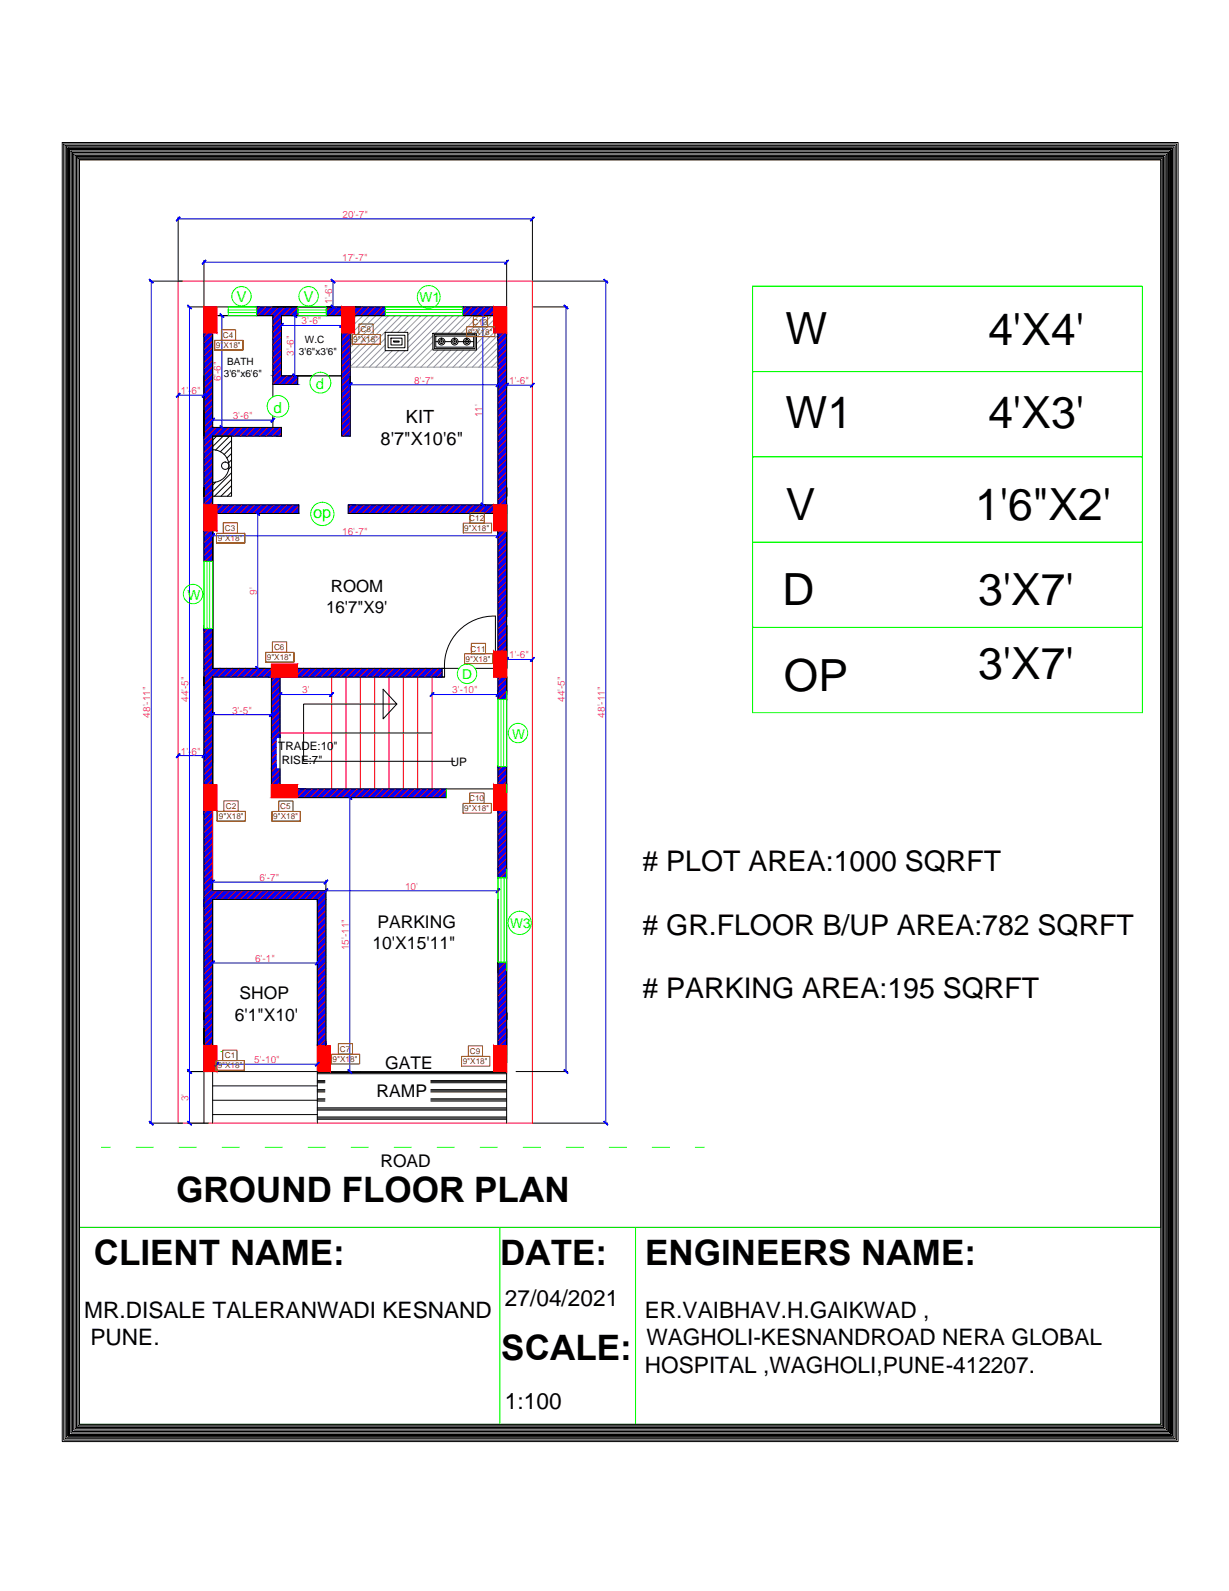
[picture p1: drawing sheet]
<svg xmlns="http://www.w3.org/2000/svg" width="432mm" height="559mm" viewBox="0 0 432 559" stroke-linecap="round" stroke-linejoin="round" font-family="sans-serif">
<!-- layer: 0 -->
<g fill="none" stroke="#f00" stroke-width=".35">
<path d="M62.6 98.7h124.5v295.8h-124.5zM71.7 107.8h4.5v9.1h-4.5zM73.1 116.9l-1.4 1.4M74.7 117.5l-3 3M74.7 119.8l-3 3M91.2 107.8l-1 1.1M93.5 107.8l-3 3M95.7 107.8l-3 3M98 107.8l-3 3M98.9 111.4l-3 3.1M98.9 113.7l-3 3M98.9 116l-3 3"/>
<path d="M98.9 118.3l-3 3M100.2 107.8l-4.3 4.4M102.5 107.8l-3 3M104.7 107.9l-2.9 2.9M104.7 110.2l-.7 .6M116.1 107.8l-1.4 1.4M118.3 107.8l-3 3M120 107.8h4.6v9.1h-4.6zM120 108.4l-2.4 2.4M120 110.6l-.2 .2M120.6 116.9l-.6 .5M122.8 116.9l-2.8 2.8"/>
<path d="M123 118.9l-3 3.1M125.1 107.8l-.5 .6M127.4 107.8l-2.8 2.8M129.7 107.8l-3.1 3M131.9 107.8l-3 3M134.2 107.8l-3 3M135.4 108.8l-2 2M163.6 107.8l-1.1 1.1M165.8 107.8l-3 3M168.1 107.8l-3 3M170.4 107.8l-3 3M172.6 107.8l-3 3"/>
<path d="M173.4 107.8h4.6v9.1h-4.6zM173.4 109.3l-1.5 1.5M177.2 116.9l-2.3 2.2M178 118.3l-3.1 3M74.7 122.1l-3 3M74.7 124.3l-3 3.1M74.7 126.6l-3 3M74.7 128.8l-3 3.1M74.7 131.1l-3 3M74.7 133.4l-3 3M74.7 135.7l-3 3M74.7 137.9l-3 3"/>
<path d="M98.9 120.5l-3 3M98.9 122.7l-3 3.1M98.9 125l-3 3M98.9 127.3l-3 3M98.9 129.6l-3 3M98.9 131.8l-3 3M101 132l-3.1 3M103.2 132l-3 3M104.6 132.9l-2.2 2.1M123 121.2l-3 3M123 123.5l-3 3M123 125.7l-3 3"/>
<path d="M123 128l-3 3M123 130.2l-3 3.1M123 132.5l-3 3M123 134.8l-3 3M123 137l-3 3.1M123 139.3l-3 3M178 120.6l-3.1 3M178 122.8l-3.1 3.1M178 125.1l-3.1 3M178 127.4l-3.1 3M178 129.6l-3.1 3M178 131.9l-3.1 3"/>
<path d="M178 134.1l-3.1 3.1M178 136.4l-3.1 3M178 138.7l-3.1 3M74.7 140.1l-3 3.1M74.7 142.4l-3 3M74.7 144.7l-3 3M74.7 147l-3 3M74.7 149.2l-3 3M74.7 153.7l-3 3M74.7 156l-3 3M74.7 158.3l-3 3M76 150.1l-4.3 4.4"/>
<path d="M78.3 150.1l-3 3.1M80.5 150.1l-3 3.1M82.8 150.1l-3 3.1M85.1 150.1l-3 3.1M87.3 150.1l-3 3.1M89.6 150.1l-3 3.1M91.8 150.1l-3 3.1M94.1 150.1l-3 3.1M96.4 150.1l-3 3.1M98.7 150.1l-3.1 3.1M98.9 152.2l-1 1M123 141.6l-3 3"/>
<path d="M123 143.8l-3 3M123 146.1l-3 3M123 148.4l-3 3M123 150.6l-2.5 2.6M123 152.9l-.2 .3M178 140.9l-3.1 3M178 143.2l-3.1 3M178 145.5l-3.1 3M178 147.7l-3.1 3.1M178 150l-3.1 3M178 152.2l-3.1 3.1M178 154.5l-3.1 3"/>
<path d="M178 156.8l-3.1 3M178 159l-3.1 3.1M71.7 177.3h4.5v9.1h-4.5zM74.7 160.5l-3 3M74.7 162.8l-3 3M74.7 165l-3 3.1M74.7 167.3l-3 3M74.7 169.6l-3 3M74.7 171.8l-3 3.1M74.7 174.1l-3 3M74.7 176.3l-1 1M78.2 177.3l-2 2.1"/>
<path d="M80.5 177.3l-3 3.1M82.7 177.3l-3 3.1M85 177.3l-3 3.1M87.3 177.3l-3 3.1M89.5 177.3l-3 3.1M91.8 177.3l-3 3.1M94.1 177.3l-3.1 3.1M96.3 177.3l-3 3.1M98.6 177.3l-3 3.1M100.9 177.3l-3.1 3.1M103.1 177.3l-3 3.1M105 177.7l-2.7 2.7"/>
<path d="M123.5 177.3l-1.1 1.1M125.7 177.3l-3 3.1M128 177.3l-3 3.1M130.2 177.3l-3 3.1M132.5 177.3l-3 3.1M134.8 177.3l-3 3.1M137.1 177.3l-3.1 3.1M139.3 177.3l-3 3.1M141.6 177.3l-3.1 3.1M143.8 177.3l-3 3.1M146.1 177.3l-3 3.1M148.4 177.3l-3.1 3.1"/>
<path d="M150.6 177.3l-3 3.1M152.9 177.3l-3.1 3.1M155.1 177.3l-3 3.1M157.4 177.3l-3 3.1M159.7 177.3l-3 3.1M161.9 177.3l-3 3.1M164.2 177.3l-3.1 3.1M166.4 177.3l-3 3.1M168.7 177.3l-3 3.1M171 177.3l-3 3.1M173.3 177.3l-3.1 3.1M173.4 177.3h4.6v9.1h-4.6z"/>
<path d="M173.4 179.4l-.9 1M178 161.3l-3.1 3M178 163.5l-3.1 3.1M178 165.8l-3.1 3M178 168.1l-3.1 3M178 170.3l-3.1 3.1M178 172.6l-3.1 3M178 174.9l-2.5 2.4M178 177.1l-.2 .2M73.7 186.4l-2 2M74.7 187.7l-3 3M74.7 189.9l-3 3"/>
<path d="M74.7 192.2l-3 3M74.7 194.5l-2.7 2.7M74.7 196.7l-.5 .5M105 180l-.4 .4M175.5 186.4l-.6 .6M177.7 186.4l-2.8 2.8M178 188.4l-3.1 3M178 190.7l-3.1 3M178 193l-3.1 3M178 195.2l-3.1 3.1M178 197.5l-3.1 3M178 199.7l-3.1 3.1"/>
<path d="M178 202l-3.1 3M178 204.3l-3.1 3M178 206.5l-3.1 3.1M178 208.8l-3.1 3M178 211l-3.1 3.1M178 213.3l-3.1 3M178 215.6l-3.1 3M178 217.9l-3.1 3M73.3 220.7l-1.6 1.6M74.7 221.6l-3 3M74.7 223.9l-3 3M74.7 226.1l-3 3"/>
<path d="M74.7 228.4l-3 3M74.7 230.6l-3 3.1M74.7 232.9l-3 3M74.7 239.7l-3 3M75.1 234.8l-3.4 3.4M77.3 234.8l-5.6 5.7M79.6 234.8l-3 3M81.9 234.8l-3 3M84.1 234.8l-3 3M86.4 234.8l-3 3M88.7 234.8l-3.1 3M90.9 234.8l-3 3"/>
<path d="M93.2 234.8l-3 3M95.4 233.3h9v4.5h-9zM95.4 234.9l-3 2.9M95.4 237.1l-.7 .7M96.9 237.8l-1.5 1.6M98.4 238.6l-3 3.1M104.5 234.8h-.1M106.8 234.8l-2.4 2.3M109 234.8l-3 3M111.3 234.8l-3 3M113.5 234.8l-3 3M115.8 234.8l-3 3"/>
<path d="M116.5 237.8v39.3M118.1 234.8l-3.1 3M120.3 234.8l-3 3M121.6 237.8v39.3M122.6 234.8l-3 3M124.9 234.8l-3.1 3M126.6 237.8v39.3M127.1 234.8l-3 3M129.4 234.8l-3 3M131.6 234.8l-3 3M131.6 237.8v39.3M133.9 234.8l-3 3"/>
<path d="M136.2 234.8l-3.1 3M136.7 237.8v39.3M138.4 234.8l-3 3M140.7 234.8l-3 3M141.7 237.8v39.3M142.9 234.8l-3 3M145.2 234.8l-3 3M146.8 237.8v39.3M147.5 234.8l-3 3M149.7 234.8l-3 3M151.8 237.8v39.3M152 234.8l-3 3"/>
<path d="M154.2 234.8l-3 3M155.3 236l-1.8 1.8M173.4 228.7h4.6v9.1h-4.6zM176.1 237.8l-1.2 1.2M178 220.1l-3.1 3M178 222.4l-3.1 3M178 224.6l-3.1 3M178 226.9l-1.9 1.8M178 238.2l-3.1 3M74.7 241.9l-3 3.1M74.7 244.2l-3 3M74.7 246.5l-3 3"/>
<path d="M74.7 248.7l-3 3.1M74.7 251l-3 3M74.7 253.3l-3 3M74.7 255.5l-3 3M74.7 257.8l-3 3M98.4 240.9l-3 3M98.4 243.2l-3 3M98.4 245.4l-3 3M98.4 247.7l-3 3M98.4 250l-3 3M98.4 252.2l-3 3M98.4 254.5l-3 3"/>
<path d="M98.4 256.7l-3 3.1M98.4 259l-.1 .1M98.4 257.4h18.1M178 240.5l-3.1 3M178 242.7l-3 3M178 245l-.7 .7M71.7 275.6h4.5v9.1h-4.5zM74.7 260.1l-3 3M74.7 262.3l-3 3M74.7 264.6l-3 3M74.7 266.8l-3 3M74.7 269.1l-3 3"/>
<path d="M74.7 271.4l-3 3M74.7 273.6l-1.9 2M74.7 277.1v35.8M95.4 275.6h9v4.5h-9zM97.1 260.3l-1.7 1.7M97.1 262.6l-1.7 1.7M97.1 264.9l-1.7 1.6M97.1 267.1l-1.7 1.7M97.1 269.4l-1.7 1.7M98.4 270.3l-3 3M98.4 272.6l-3 3M98.4 274.8l-.8 .8"/>
<path d="M105.1 277.1l-.7 .7M107.4 277.1l-3 3M109.7 277.1l-3 3M112 277.1l-3.1 3M114.2 277.1l-3 3M116.5 277.1l-3.1 3M118.7 277.1l-3 3M121 277.1l-3 3M123.3 277.1l-3.1 3M125.5 277.1l-3 3M127.8 277.1l-3.1 3M130 277.1l-3 3"/>
<path d="M132.3 277.1l-3 3M134.6 277.1l-3 3M136.8 277.1l-3 3M139.1 277.1l-3 3M141.3 277.1l-3 3M143.6 277.1l-3 3M145.9 277.1l-3 3M148.2 277.1l-3.1 3M150.4 277.1l-3 3M152.7 277.1l-3.1 3M154.9 277.1l-3 3M156.8 277.5l-2.6 2.6"/>
<path d="M156.8 279.7l-.4 .4M173.4 275.6h4.6v9.1h-4.6zM176.3 269.3l-1.4 1.4M178 269.9l-3.1 3M178 272.1l-3.1 3.1M178 274.4l-1.2 1.2M72.7 284.7l-1 1M74.7 284.9l-3 3.1M74.7 289.4l-3 3.1M74.7 294l-3 3M74.7 287.2l-3 3M74.7 291.7l-3 3"/>
<path d="M74.7 296.3l-3 3M74.7 298.5l-3 3M176.8 284.7l-1.9 1.8M178 285.7l-3.1 3M178 288l-3.1 3M178 290.3l-3.1 3M178 292.5l-3.1 3M178 294.8l-3.1 3M178 297l-3.1 3M178 299.3l-3.1 3M74.7 300.8l-3 3M74.7 305.3l-3 3"/>
<path d="M74.7 309.8l-3 3.1M74.7 316.6l-3 3M74.7 303l-3 3M74.7 307.6l-3 3M74.7 312.1l-3 3M74.7 318.9l-3 3M76.2 312.9l-4.5 4.4M78.4 312.9l-3 3M80.7 312.9l-3 3M83 312.9l-3 3M85.2 312.9l-3 3M87.5 312.9l-3.1 3"/>
<path d="M89.7 312.9l-3 3M92 312.9l-3 3M94.3 312.9l-3 3M96.5 312.9l-3 3M98.8 312.9l-3 3M101.1 312.9l-3.1 3M103.3 312.9l-3 3M105.6 312.9l-3 3M107.9 312.9l-3.1 3M110.1 312.9l-3 3M112.4 312.9l-3.1 3M114.5 313l-3 3"/>
<path d="M114.5 315.3l-3 3M114.5 317.5l-3 3.1M114.5 319.8l-3 3M178 301.6l-3.1 3M178 303.8l-3.1 3M178 306.1l-2.2 2.2M74.7 330.2l-3 3M74.7 321.1l-3 3.1M74.7 323.4l-3 3M74.7 325.6l-3 3.1M74.7 327.9l-3 3M74.7 332.5l-3 3"/>
<path d="M74.7 334.7l-3 3M74.7 336.9l-3 3.1M74.7 339.2l-3 3M114.5 322l-3 3M114.5 324.3l-3 3M114.5 326.6l-3 3M114.5 328.8l-3 3.1M114.5 331.1l-3 3M114.5 333.3l-3 3.1M114.5 335.6l-3 3M114.5 337.9l-3 3M175.5 338l-.6 .5"/>
<path d="M177.7 338l-2.8 2.8M178 340l-3.1 3M74.7 341.5l-3 3M74.7 343.8l-3 3M74.7 346l-3 3.1M74.7 348.3l-3 3M74.7 350.5l-3 3M74.7 352.8l-3 3M74.7 355.1l-3 3M74.7 357.3l-3 3.1M74.7 359.6l-3 3M114.5 340.1l-3 3.1"/>
<path d="M114.5 342.4l-3 3M114.5 344.6l-3 3.1M114.5 346.9l-3 3M114.5 349.2l-3 3M114.5 351.5l-3 3M114.5 353.7l-3 3.1M114.5 356l-3 3M114.5 358.2l-3 3M178 342.3l-3.1 3M178 344.5l-3.1 3.1M178 346.8l-3.1 3M178 349.1l-3.1 3"/>
<path d="M178 351.3l-3.1 3M178 353.6l-3.1 3M178 355.8l-3.1 3.1M178 358.1l-3.1 3M71.7 367.3h4.5v9.1h-4.5zM74.7 361.8l-3 3.1M74.7 364.1l-3 3M74.7 366.4l-.9 .9M111.5 367.3h4.5v9.1h-4.5zM114.5 360.5l-3 3M114.5 362.8l-3 3M114.5 365l-2.2 2.3"/>
<path d="M173.4 367.3h4.6v9.1h-4.6zM178 360.4l-3.1 3M178 362.6l-3.1 3M178 364.9l-2.4 2.4M178 367.2l-.1 .1"/>
</g>
<g fill="none" stroke="#000" stroke-width=".35">
<path d="M21.9 50.1h392v456.2h-392zM22.4 50.6h391v455.2h-391zM22.9 51.1h390v454.2h-390zM23.4 51.6h389v453.2h-389zM23.9 52v452.3h388v-452.3h-388h388v452.3h-388zM24.4 52.5h387v451.3h-387v-451.3v451.3h387v-451.3zM24.9 53.1h386v450.2h-386zM25.4 53.6v449.2h385v-449.2h-385h385v449.2h-385zM25.9 54.1h384v448.2h-384zM26.4 54.6h383v447.2h-383zM26.9 55.1v446.2h382v-446.2h-382h382v446.2h-382zM27.4 55.6h381v445.2h-381z"/>
<path d="M27.9 56.1h380v375h-380zM27.9 56.1h380v444.2h-380zM62.6 76.3v22.1M187.1 76.3v22.1M52.5 98.7h11.6M71.7 91.5v16M116.4 98.7h.3M178 91.5v16M187.4 98.7h26.1M65.9 107.8h5.5M98.9 110.8h21.1v21.2h-21.1zM135.3 116.7h8v6.5h-8z"/>
<path d="M136.3 117.7h6v4.4h-6zM137.4 118.8h3.9v2.4h-3.9zM138.3 119.8h1.9v.4h-1.9zM152.1 117.1h15.3v5.9h-15.3zM152.6 117.5h14.3v4.9h-14.3zM153.1 118h13.3v3.9h-13.3zM153.1 120h.8M156.3 120h2.2M160.9 120h5.5M187.4 107.8h12.1M62.6 139.1v.3M71.7 132v21.2v-9.1"/>
<path d="M95.9 139.4v-28.6h-21.2v39.3h24.2v3.1h-24.2M109.8 132h-5.2v3h-8.7M115.3 132h4.7v21.2h3v-42.4h51.9v262.5M187.1 135.6v.3M74.7 153.2h6.7v21.1h-6.7zM74.7 153.2v24.1M74.7 158a5.7 5.7 0 0 1 5.8 5.7 5.7 5.7 0 0 1-5.8 5.7M76.1 153.2l-1.4 1.4M78.4 153.2l-3.7 3.7M80.7 153.2l-5 4.9M81.4 154.7l-4 4M81.4 157l-2.7 2.7"/>
<path d="M81.4 159.3l-1.7 1.6M95.9 146.1v4M74.7 177.3v57.5v-57.5M74.7 177.3h30.3v3.1h-30.3M75.8 169.3l-1.1 1.1M81.4 161.5l-1.1 1.1M81.4 163.8l-1.1 1M81.4 166l-6.7 6.7M81.4 168.3l-6.1 6M81.4 170.6l-3.8 3.7M81.4 172.8l-1.5 1.5M174.9 177.3h-52.5v3.1h52.5"/>
<path d="M178 177.3v57.5v-15.2M74.7 181.5v7.3M74.7 237.8v39.3v-39.3v30.2M74.7 237.8h20.7v42.3h61.4v-3h21.2M74.7 234.8h86.6M74.7 237.8v39.3M155.3 234.8h.9v3h-.9zM156.2 234.8a17.4 17.4 0 0 1 17.9-18.4v18.4M156.2 237.8h-57.8v39.3h58.4M166.8 234.8h11.2v78.1M174.1 234.8h.8v3h-.8zM187.1 231.9v.4"/>
<path d="M116.5 257.4h35.3M116.5 244.2v.4M139.4 247.3l-4.8 5.2v-10.4l4.8 5.2h-32.7v20.1h53.1M151.8 243.3v.3M62.6 264.8v.9M74.7 280.1h1.5M74.7 309.2v3.4M74.7 312.9h39.8v54.4M114.5 309.2v3.4M178 355.7v2.5v-2.5M178 355.7v2.5M65.9 376.4h7.3"/>
<path d="M71.7 361.2v15.2v-15.2M74.7 376.4h103.3M111.5 377.1h66.5M111.5 376.7h66.5M111.5 379.9h2.7M111.5 379.5h2.7M111.5 367.3v-51.4h-36.8v78.6M111.5 376.4v18.1M151.4 379.9h26.6M151.4 379.5h26.6M181.3 376.4h18.2M52.5 394.5h11.6"/>
<path d="M65.9 394.5h7.3M71.7 394.5v-286.7h106.3v286.7M74.7 381.4h36.8M74.7 386.4h36.8M74.7 391.5h36.8M111.5 380.3h2.7M111.5 383.5h2.7M111.5 386.7h2.7M111.5 389.9h66.5M111.5 393.1h66.5M111.5 383.1h2.7M111.5 386.3h2.7"/>
<path d="M111.5 389.5h66.5M111.5 392.7h66.5M111.5 382.7h2.7M111.5 385.9h2.7M111.5 389.1h66.5M111.5 392.3h66.5M151.4 380.3h26.6M151.4 383.5h26.6M151.4 386.7h26.6M151.4 383.1h26.6M151.4 386.3h26.6M151.4 382.7h26.6"/>
<path d="M151.4 385.9h26.6M187.4 394.5h26.1"/>
<circle cx="155.1" cy="120" r="1.21"/>
<circle cx="155.1" cy="120" r=".7"/>
<circle cx="155.1" cy="120" r=".19"/>
<circle cx="159.7" cy="120" r="1.21"/>
<circle cx="159.7" cy="120" r=".7"/>
<circle cx="159.7" cy="120" r=".19"/>
<circle cx="164" cy="120" r="1.21"/>
<circle cx="164" cy="120" r=".7"/>
<circle cx="164" cy="120" r=".19"/>
<circle cx="79.1" cy="163.6" r="1.29"/>
</g>
<g fill="#00f" stroke="#00f" stroke-width=".35">
<path d="M162.5 107.8v3h10.9zM162.5 107.8h10.9v3z"/>
<path d="M124.6 107.8v3h10.8zM124.6 107.8h10.8v3z"/>
<path d="M114.7 107.8v3h5.3zM114.7 107.8h5.3v3z"/>
<path d="M90.2 107.8v3h14.5zM90.2 107.8h14.5v3z"/>
<path d="M120 116.9v15.1h3zM120 116.9h3v15.1z"/>
<path d="M95.9 110.8v21.2h3zM95.9 110.8h3v21.2z"/>
<path d="M120 132v3h3zM120 132h3v3z"/>
<path d="M95.9 132v3h8.7zM95.9 132h8.7v3z"/>
<path d="M71.7 116.9v33.2h3zM71.7 116.9h3v33.2z"/>
<path d="M120 135v18.2h3zM120 135h3v18.2z"/>
<path d="M71.7 150.1v3.1h27.2zM71.7 150.1h27.2v3.1z"/>
<path d="M174.9 116.9v60.4h3.1zM174.9 116.9h3.1v60.4z"/>
<path d="M71.7 153.2v24.1h3zM71.7 153.2h3v24.1z"/>
<path d="M122.4 177.3v3.1h51zM122.4 177.3h51v3.1z"/>
<path d="M76.2 177.3v3.1h28.8zM76.2 177.3h28.8v3.1z"/>
<path d="M71.7 186.4v10.8h3zM71.7 186.4h3v10.8z"/>
<path d="M174.9 186.4v42.3h3.1zM174.9 186.4h3.1v42.3z"/>
<path d="M71.7 220.7v14.1h3zM71.7 220.7h3v14.1z"/>
<path d="M104.4 234.8v3h50.9zM104.4 234.8h50.9v3z"/>
<path d="M71.7 234.8v3h23.7zM71.7 234.8h23.7v3z"/>
<path d="M95.4 237.8v21.3h3zM95.4 237.8h3v21.3z"/>
<path d="M95.4 259.1v11h1.7zM95.4 259.1h1.7v11z"/>
<path d="M95.4 270.1v5.5h3zM95.4 270.1h3v5.5z"/>
<path d="M71.7 237.8v37.8h3zM71.7 237.8h3v37.8z"/>
<path d="M174.9 237.8v4.8h3.1zM174.9 237.8h3.1v4.8z"/>
<path d="M174.9 242.6v3.1h3.1zM174.9 242.6h3.1v3.1z"/>
<path d="M174.9 269.3v6h3.1zM174.9 269.3h3.1v6z"/>
<path d="M174.9 275.3v.3h3.1zM174.9 275.3h3.1v.3z"/>
<path d="M104.4 277.1v3h52.4zM104.4 277.1h52.4v3z"/>
<path d="M174.9 284.7v20.6h3.1zM174.9 284.7h3.1v20.6z"/>
<path d="M174.9 305.3v3h3.1zM174.9 305.3h3.1v3z"/>
<path d="M71.7 284.7v28.2h3zM71.7 284.7h3v28.2z"/>
<path d="M71.7 312.9v3h42.8zM71.7 312.9h42.8v3z"/>
<path d="M174.9 338v29.3h3.1zM174.9 338h3.1v29.3z"/>
<path d="M111.5 315.9v51.4h3zM111.5 315.9h3v51.4z"/>
<path d="M71.7 315.9v51.4h3zM71.7 315.9h3v51.4z"/>
<path d="M178.5 134.6l-1.1 1.3 1.3-1.2zM177.3 135.8l1.2-1.2-1.1 1.3z"/>
<path d="M186.3 135.8l.2 .1 1.1-1.3zM187.6 134.6l.1 .1-1.2 1.2z"/>
<path d="M63.1 76.2l-1.1 1.4 1.3-1.3zM63.1 76.2l-1.1 1.4-.1-.2z"/>
<path d="M186.3 77.4l.2 .2 1.1-1.4zM187.6 76.2l.1 .1-1.2 1.3z"/>
<path d="M212.2 98.2l1.2 1.3 .2-.2zM212.2 98.2l.1-.1 1.3 1.2z"/>
<path d="M212.3 393.8l-.1 .1 1.4 1.1zM212.2 393.9l1.4 1.1-.2 .2z"/>
<path d="M198.1 107.2l1.3 1.3 .1-.1zM198.1 107.2l.2-.1 1.2 1.3z"/>
<path d="M198.3 375.6l-.2 .2 1.4 1.1zM198.1 375.8l1.4 1.1-.1 .1z"/>
<path d="M71 139.4l.1 .1 1.1-1.4zM72.2 138.1l.2 .1-1.3 1.3z"/>
<path d="M63.1 138.1l-1.1 1.4 1.3-1.3zM63.1 138.1l-1.1 1.4-.1-.1z"/>
<path d="M178.5 230.9l-1.1 1.4 1.3-1.2zM178.5 230.9l-1.1 1.4-.1-.1z"/>
<path d="M186.3 232.2l.2 .1 1.1-1.4zM187.6 230.9l.1 .2-1.2 1.2z"/>
<path d="M89.9 179.8l1.2 1.3 .1-.2zM89.9 179.8l.1-.1 1.2 1.2z"/>
<path d="M89.9 234.2l1.3 1.1-1.2-1.2zM89.9 234.2l1.3 1.1-.1 .2z"/>
<path d="M71 266l.1 .1 1.1-1.4zM72.2 264.7l.2 .2-1.3 1.2z"/>
<path d="M63.1 264.7l-1.1 1.4 1.3-1.2zM63.1 264.7l-1.1 1.4-.1-.1z"/>
<path d="M116.3 107.2l1.4 1.2-1.3-1.3zM116.3 107.2l1.4 1.2-.1 .1z"/>
<path d="M116.3 98.2l1.3 1.3 .1-.2zM116.4 98.1l1.3 1.2-1.4-1.1z"/>
<path d="M75.3 187.5l-1.2 1.4 1.3-1.3zM75.3 187.5l-1.2 1.4-.1-.2z"/>
<path d="M175.5 187.5l-1.2 1.2 .1 .2zM175.5 187.5l.2 .1-1.3 1.3z"/>
<path d="M75.3 250.3l-1.2 1.4 1.3-1.3zM75.3 250.3l-1.2 1.4-.1-.1z"/>
<path d="M94.6 251.6l.2 .1 1.1-1.4zM95.9 250.3l.1 .1-1.2 1.3z"/>
<path d="M75.3 146.9l-1.2 1.4 1.3-1.3zM75.3 146.9l-1.2 1.4-.1-.2z"/>
<path d="M95.2 148.1l.1 .2 1.1-1.4zM96.4 146.9l.1 .1-1.2 1.3z"/>
<path d="M77.3 110.3l1.2 1.2 .1-.1zM77.4 110.1l1.2 1.3-1.3-1.1z"/>
<path d="M77.4 149.5l-.1 .1 1.3 1.1zM77.3 149.6l1.3 1.1-.1 .1z"/>
<path d="M99.4 113.6l-1.1 1.4 1.3-1.2zM99.4 113.6l-1.1 1.4-.1-.1z"/>
<path d="M119.3 114.9l.2 .1 1.1-1.4zM120.6 113.6l.1 .2-1.2 1.2z"/>
<path d="M102.9 110.3l1.2 1.2 .2-.1zM102.9 110.3l.1-.2 1.3 1.3z"/>
<path d="M102.9 131.4l1.4 1.2-1.3-1.3zM102.9 131.4l1.4 1.2-.2 .1z"/>
<path d="M123.6 134.4l-1.1 1.4 1.3-1.2zM123.6 134.4l-1.1 1.4-.1-.1z"/>
<path d="M175.5 134.4l-1.2 1.3 .1 .1zM175.5 134.4l.2 .2-1.3 1.2z"/>
<path d="M169 110.3l1.3 1.2 .1-.1zM169.1 110.1l1.3 1.3-1.4-1.1z"/>
<path d="M169.1 176.6l-.1 .2 1.4 1.1zM169 176.8l1.4 1.1-.1 .1z"/>
<path d="M98.9 243.3l-1.1 1.3 1.3-1.2zM98.9 243.3l-1.1 1.3-.1-.1z"/>
<path d="M115.8 244.5l.1 .1 1.2-1.3zM117.1 243.3l.1 .1-1.3 1.2z"/>
<path d="M152.3 243.3l-1.1 1.3 1.3-1.2zM151.1 244.5l1.2-1.2-1.1 1.3z"/>
<path d="M174.3 244.5l.1 .1 1.1-1.3zM175.5 243.3l.2 .1-1.3 1.2z"/>
<path d="M72.2 91.4l-1.1 1.4 1.3-1.3zM72.2 91.4l-1.1 1.4-.1-.2z"/>
<path d="M177.3 92.6l.1 .2 1.1-1.4zM178.5 91.4l.2 .1-1.3 1.3z"/>
<path d="M52.4 98.2l1.3 1.3 .1-.2zM52.6 98.1l1.2 1.2-1.4-1.1z"/>
<path d="M52.6 393.8l-.2 .1 1.4 1.1zM52.4 393.9l1.4 1.1-.1 .2z"/>
<path d="M65.9 107.2l1.3 1.3 .1-.1zM65.9 107.2l.1-.1 1.3 1.3z"/>
<path d="M66 375.6l-.1 .2 1.4 1.1zM65.9 375.8l1.4 1.1-.1 .1z"/>
<path d="M65.9 375.8l1.3 1.2 .1-.1zM65.9 375.8l.1-.2 1.3 1.3z"/>
<path d="M66 393.8l-.1 .1 1.4 1.1zM65.9 393.9l1.4 1.1-.1 .2z"/>
<path d="M75.3 337.5l-1.2 1.4 1.3-1.3zM75.3 337.5l-1.2 1.4-.1-.1z"/>
<path d="M110.8 338.8l.1 .1 1.1-1.4zM112 337.5l.2 .1-1.3 1.3z"/>
<path d="M122.2 279.5l1.3 1.3 .1-.1zM122.2 279.5l.2-.1 1.2 1.3z"/>
<path d="M122.2 375.8l1.4 1.1-1.2-1.3zM122.2 375.8l1.4 1.1-.1 .1z"/>
<path d="M115 312.2l-1.1 1.4 1.3-1.3zM115 312.2l-1.1 1.4-.1-.2z"/>
<path d="M174.3 313.4l.1 .2 1.1-1.4zM175.5 312.2l.2 .1-1.3 1.3z"/>
<path d="M75.3 309.1l-1.2 1.4 1.3-1.3zM75.3 309.1l-1.2 1.4-.1-.1z"/>
<path d="M115 309.1l-1.2 1.3 .1 .1zM115 309.1l.2 .1-1.3 1.3z"/>
<path d="M76.8 373.1l-1.2 1.4 1.3-1.3zM75.5 374.3l1.3-1.2-1.2 1.4z"/>
<path d="M110.8 374.3l.1 .2 1.1-1.4zM112 373.1l.2 .1-1.3 1.3z"/>
</g>
<g fill="none" stroke="#989898" stroke-width=".35">
<path d="M125.3 110.8l-2.3 2.2M127.5 110.8l-4.5 4.5M129.8 110.8l-6.8 6.8M132.1 110.8l-9.1 9M134.3 110.8l-11.3 11.3M135.3 118.9l-10.1 10.1M136.6 110.8l-13.6 13.5M138.8 110.8l-15.8 15.8M141.1 110.8l-18.1 18.1M143.4 110.8l-6 5.9M145.6 110.8l-5.9 5.9M147.9 110.8l-5.9 5.9"/>
<path d="M150.1 110.8l-6.8 6.9M152.1 117.9l-11.1 11.1M152.4 110.8l-9.1 9.2M154.7 110.8l-11.4 11.4M156.9 110.8l-18.1 18.2M159.2 110.8l-6.2 6.3M161.4 110.8l-6.2 6.3M163.7 110.8l-6.2 6.3M166 110.8l-6.2 6.3M168.3 110.8l-6.3 6.3M170.5 110.8l-6.2 6.3M172.7 110.8l-6.1 6.3"/>
<path d="M174.9 115.4l-13.5 13.6M174.9 110.9l-7.5 7.5M174.9 113.2l-7.5 7.5M174.9 117.7l-11.2 11.3M174.9 119.9l-9 9.1M123 129h51.9M135.3 121.1l-7.8 7.9M135.5 123.2l-5.8 5.8M137.8 123.2l-5.8 5.8M140.1 123.2l-5.8 5.8M142.3 123.2l-5.8 5.8M152.1 120.2l-8.8 8.8"/>
<path d="M152.1 122.4l-6.5 6.6M153.9 123l-6 6M156.1 123l-6 6M158.4 123l-6 6M160.6 123l-6 6M162.9 123l-6 6M165.2 123l-6 6M174.9 122.2l-6.7 6.8M174.9 124.5l-4.4 4.5M174.9 126.8l-2.2 2.2"/>
</g>
<g fill="none" stroke="#00f" stroke-width=".35">
<path d="M62.6 76.9h124.5M53.2 98.7v295.8M71.7 92.1h106.3M117 98.7v9.1M212.8 98.7v295.8M66.6 107.8v286.7M78 110.8v39.3M98.9 114.3h21.1M103.6 110.8v21.2M169.7 110.8v66.5M198.9 107.8v268.6M62.6 138.8h9.1"/>
<path d="M123 135.1h51.9M178 135.3h9.1M74.7 147.5h21.2M74.7 188.2h100.2M90.5 180.4v54.4M178 231.6h9.1M74.7 251h20.7M98.4 243.9h18.1M151.8 243.9h23.1M62.6 265.4h9.1M122.9 280.1v96.3M74.7 309.8h39.8"/>
<path d="M114.5 312.9h60.4M74.7 338.2h36.8M76.2 373.8h35.3"/>
</g>
<g fill="#f00" stroke="#f00" stroke-width=".35">
<path d="M71.7 367.3v9.1h4.5zM71.7 367.3h4.5v9.1z"/>
<path d="M120 107.8l4.6 9.1v-9.1zM120 107.8l4.6 9.1h-4.6z"/>
<path d="M71.7 107.8l4.5 9.1v-9.1zM71.7 107.8l4.5 9.1h-4.5z"/>
<path d="M95.4 237.8h9v-4.5zM95.4 233.3h9l-9 4.5z"/>
<path d="M95.4 280.1h9v-4.5zM95.4 275.6h9l-9 4.5z"/>
<path d="M173.4 228.7l4.6 9.1v-9.1zM173.4 228.7l4.6 9.1h-4.6z"/>
<path d="M173.4 275.6l4.6 9.1v-9.1zM173.4 275.6l4.6 9.1h-4.6z"/>
<path d="M173.4 367.3l4.6 9.1v-9.1zM173.4 367.3l4.6 9.1h-4.6z"/>
<path d="M71.7 275.6l4.5 9.1v-9.1zM71.7 275.6l4.5 9.1h-4.5z"/>
<path d="M173.4 107.8l4.6 9.1v-9.1zM173.4 107.8l4.6 9.1h-4.6z"/>
<path d="M71.7 177.3l4.5 9.1v-9.1zM71.7 177.3l4.5 9.1h-4.5z"/>
<path d="M173.4 177.3l4.6 9.1v-9.1zM173.4 177.3l4.6 9.1h-4.6z"/>
<path d="M111.5 367.3l4.5 9.1v-9.1zM111.5 367.3l4.5 9.1h-4.5z"/>
</g>
<g fill="none" stroke="#0f0" stroke-width=".35">
<path d="M80.2 107.8h10v3h-10zM80.2 108.9h10v.9h-10zM104.7 107.8h10v3h-10zM104.7 108.9h10v.9h-10zM135.4 107.8h27.1v3h-27.1zM135.4 108.7h27.1v1h-27.1zM264.4 100.6h137v29.9h-137zM264.4 130.5h137v30h-137zM264.4 160.5h137v29.9h-137zM71.7 197.2h3v23.5h-3zM72.8 197.2h.9v23.5h-.9zM264.4 190.4h137v30h-137z"/>
<path d="M264.4 220.4h137v29.9h-137zM174.9 245.7h3.1v23.6h-3.1zM176.1 245.7h.9v23.6h-.9zM178 242.6v3.1M264.4 250.3v-149.7h137v149.7M156.8 277.1v3M178 275.3v3.1M174.9 308.3h3.1v29.7h-3.1zM176 308.3h1.1v29.7h-1.1zM178 305.3v3M178 338v3M76.2 373.1v.4"/>
<path d="M77.6 369.3h.1M111.5 373.1v.4M35.7 402.9h3.1M47.8 402.9h6.1M62.9 402.9h6.1M78 402.9h6.1M93.2 402.9h6M108.3 402.9h6M123.4 402.9h6M138.5 402.9h6.1M153.6 402.9h6.1M168.7 402.9h6.1"/>
<path d="M183.8 402.9h6.1M199 402.9h6M214.1 402.9h6M229.2 402.9h6M244.3 402.9h3.1M27.9 431.1h380v69.2h-380zM175.6 431.1v69.2M223.3 431.1v69.2"/>
<circle cx="84.8" cy="104" r="3.4"/>
<circle cx="108.4" cy="104" r="3.4"/>
<circle cx="150.6" cy="104.3" r="4"/>
<circle cx="112.6" cy="134.4" r="3.7"/>
<circle cx="97.7" cy="142.7" r="3.8"/>
<circle cx="113.2" cy="180.5" r="4.1"/>
<circle cx="67.8" cy="208.7" r="3.4"/>
<circle cx="164.1" cy="236.7" r="3.4"/>
<circle cx="182" cy="257.5" r="3.4"/>
<circle cx="182.6" cy="324.1" r="4.1"/>
</g>
<g fill="none" stroke="#954a00" stroke-width=".35">
<path d="M75.4 119.5v3.5h10v-3.5M75.4 119.5h10v3.5h-10zM77.8 115.8h5v3.7h-5zM123.7 117.5v3.4h9.9v-3.4M123.7 117.5h9.9v3.4h-9.9zM126.1 113.8h5v3.7h-5zM163.9 114.8h10v3.5h-10zM166.3 111.1h5v3.7h-5zM76.1 187.3v3.4h9.9v-3.4M76.1 187.3h9.9v3.4h-9.9zM78.4 183.6h5v3.7h-5zM162.8 183.7h9.9v3.5h-9.9z"/>
<path d="M165.1 180.1h5v3.6h-5zM93.3 229.1v3.5h10v-3.5M93.3 229.1h10v3.5h-10zM95.7 225.4h5v3.7h-5zM163.2 229.6h9.9v3.5h-9.9zM165.6 225.9h5v3.7h-5zM165 278.5h5.1v3.7h-5.1zM76.3 285v3.4h9.9v-3.4M76.3 285h9.9v3.4h-9.9zM78.6 281.3h5.1v3.7h-5.1zM95.6 285v3.4h9.9v-3.4M95.6 285h9.9v3.4h-9.9z"/>
<path d="M97.9 281.3h5v3.7h-5zM162.7 282.2h9.9v3.4h-9.9zM75.9 372.5v3.4h9.9v-3.4M75.9 372.5h9.9v3.4h-9.9zM78.3 368.8h5v3.7h-5zM116.5 370.3h9.9v3.4h-9.9zM118.9 366.6h5v3.7h-5zM162.2 371h9.9v3.5h-9.9zM164.5 367.3h5v3.7h-5z"/>
</g>
<g font-size="15.6">
<text x="276" y="120.7">W</text>
<text x="347.2" y="121">4'X4'</text>
<text x="276" y="150.3">W1</text>
<text x="347.2" y="150.5">4'X3'</text>
<text x="276.1" y="182.7">V</text>
<text x="342.6" y="182.6">1'6&quot;X2'</text>
<text x="275" y="212.7">D</text>
<text x="343.6" y="212.6">3'X7'</text>
<text x="343.6" y="238.4">3'X7'</text>
<text x="275.4" y="242.8">OP</text>
</g>
<g font-size="12.3">
<text x="61.9" y="422.3">GROUND FLOOR PLAN</text>
<text x="32.9" y="444.3">CLIENT NAME:</text>
<text x="175.7" y="444.2">DATE:</text>
<text x="226.6" y="444.3">ENGINEERS NAME:</text>
<text x="176.1" y="477.7">SCALE:</text>
</g>
<g font-size="10">
<text x="225.7" y="305.8"># PLOT AREA:1000 SQRFT</text>
<text x="225.7" y="328.4"># GR.FLOOR B/UP AREA:782 SQRFT</text>
<text x="225.7" y="350.5"># PARKING AREA:195 SQRFT</text>
</g>
<g font-size="8">
<text x="177.4" y="458.6">27/04/2021</text>
<text x="29.6" y="462.9">MR.DISALE TALERANWADI KESNAND</text>
<text x="226.6" y="462.9">ER.VAIBHAV.H.GAIKWAD ,</text>
<text x="31.8" y="472.4">PUNE.</text>
<text x="227.1" y="472.5">WAGHOLI-KESNANDROAD NERA GLOBAL</text>
<text x="226.6" y="482.1">HOSPITAL ,WAGHOLI,PUNE-412207.</text>
<text x="177.4" y="494.8">1:100</text>
</g>
<g font-size="6.4">
<text x="142.6" y="148.6">KIT</text>
<text x="133.7" y="156.3">8'7&quot;X10'6&quot;</text>
</g>
<g font-size="6.1">
<text x="132.6" y="325.8">PARKING</text>
<text x="130.9" y="333.2">10'X15'11&quot;</text>
<text x="84.2" y="351">SHOP</text>
<text x="82.5" y="358.5">6'1&quot;X10'</text>
<text x="135.4" y="375.6">GATE</text>
<text x="132.3" y="385.2">RAMP</text>
<text x="133.7" y="409.7">ROAD</text>
</g>
<g font-size="5.9">
<text x="116.2" y="208">ROOM</text>
<text x="114.6" y="215.2">16'7&quot;X9'</text>
</g>
<text font-size="5.8" fill="#0f0" x="110" y="181.8">op</text>
<text font-size="5.4" fill="#0f0" x="96" y="144.9">d</text>
<g font-size="5.3" fill="#0f0">
<text x="83" y="106.1">V</text>
<text x="106.6" y="106.1">V</text>
</g>
<text font-size="5.2" fill="#0f0" x="111" y="136.5">d</text>
<g font-size="4.8" fill="#0f0">
<text x="147.4" y="106.2">W1</text>
<text x="65.9" y="210.7">W</text>
<text x="162.4" y="238.6">D</text>
<text x="180" y="259.5">W</text>
<text x="179.3" y="326.1">W3</text>
</g>
<g font-size="4.1">
<text x="97.8" y="263.5">TRADE:10&quot;</text>
<text x="99" y="268.4">RISE:7&quot;</text>
<text x="158.4" y="269.2">UP</text>
</g>
<g font-size="3.5" fill="#f0f">
<text x="120.4" y="76.6">20'-7&quot;</text>
<text x="120.2" y="91.8">17'-7&quot;</text>
<text x="116.7" y="106.9" transform="rotate(-90 116.7 106.9)">1'-6&quot;</text>
<text x="105.9" y="113.9">3'-6&quot;</text>
<text x="103.2" y="124.9" transform="rotate(-90 103.2 124.9)">3'-6&quot;</text>
<text x="77.6" y="134" transform="rotate(-90 77.6 134)">6'-6&quot;</text>
<text x="145.5" y="134.8">8'-7&quot;</text>
<text x="178.9" y="134.9">1'-6&quot;</text>
<text x="63.5" y="138.4">1'-6&quot;</text>
<text x="81.8" y="147.2">3'-6&quot;</text>
<text x="169.4" y="146.5" transform="rotate(-90 169.4 146.5)">11'</text>
<text x="120.2" y="187.8">16'-7&quot;</text>
<text x="90.2" y="208.9" transform="rotate(-90 90.2 208.9)">9'</text>
<text x="178.9" y="231.2">1'-6&quot;</text>
<text x="106.2" y="243.6">3'</text>
<text x="158.9" y="243.6">3'-10&quot;</text>
<text x="66.2" y="246.5" transform="rotate(-90 66.2 246.5)">44'-5&quot;</text>
<text x="81.5" y="250.6">3'-5&quot;</text>
<text x="198.5" y="246.5" transform="rotate(-90 198.5 246.5)">44'-5&quot;</text>
<text x="52.8" y="252" transform="rotate(-90 52.8 252)">48'-11&quot;</text>
<text x="212.5" y="252" transform="rotate(-90 212.5 252)">48'-11&quot;</text>
<text x="63.5" y="265.1">1'-6&quot;</text>
<text x="91.1" y="309.4">6'-7&quot;</text>
<text x="142.3" y="312.5">10'</text>
<text x="122.6" y="333.8" transform="rotate(-90 122.6 333.8)">15'-11&quot;</text>
<text x="89.6" y="337.8">6'-1&quot;</text>
<text x="89.4" y="373.4">5'-10&quot;</text>
<text x="66.2" y="386.7" transform="rotate(-90 66.2 386.7)">3'</text>
</g>
<g font-size="3.5">
<text x="105" y="124.6">3'6&quot;x3'6&quot;</text>
<text x="107.1" y="120.4">W.C</text>
<text x="79.8" y="128.3">BATH</text>
<text x="78.6" y="132.5">3'6&quot;x6'6&quot;</text>
</g>
<g font-size="2.9" fill="#954a00">
<text x="78.3" y="118.8">C4</text>
<text x="126.6" y="116.7">C8</text>
<text x="164.3" y="117.5">9&quot;X18&quot;</text>
<text x="166.1" y="114.1">C13</text>
<text x="75.8" y="122.2">9&quot;X18&quot;</text>
<text x="124.1" y="120.2">9&quot;X18&quot;</text>
<text x="164.9" y="183">C12</text>
<text x="76.5" y="190">9&quot;X18&quot;</text>
<text x="79" y="186.5">C3</text>
<text x="163.1" y="186.5">9&quot;X18&quot;</text>
<text x="93.8" y="231.8">9&quot;X18&quot;</text>
<text x="96.3" y="228.4">C6</text>
<text x="163.6" y="232.4">9&quot;X18&quot;</text>
<text x="165.3" y="228.9">C11</text>
<text x="164.8" y="281.4">C10</text>
<text x="76.9" y="287.6">9&quot;X18&quot;</text>
<text x="79.4" y="284.1">C2</text>
<text x="96" y="287.7">9&quot;X18&quot;</text>
<text x="98.5" y="284.2">C5</text>
<text x="163.1" y="284.9">9&quot;X18&quot;</text>
<text x="79" y="371.7">C1</text>
<text x="119.4" y="369.5">C7</text>
<text x="165.1" y="370.3">C9</text>
<text x="76.5" y="375.2">9&quot;X18&quot;</text>
<text x="116.9" y="373">9&quot;X18&quot;</text>
<text x="162.6" y="373.8">9&quot;X18&quot;</text>
</g>
</svg>
